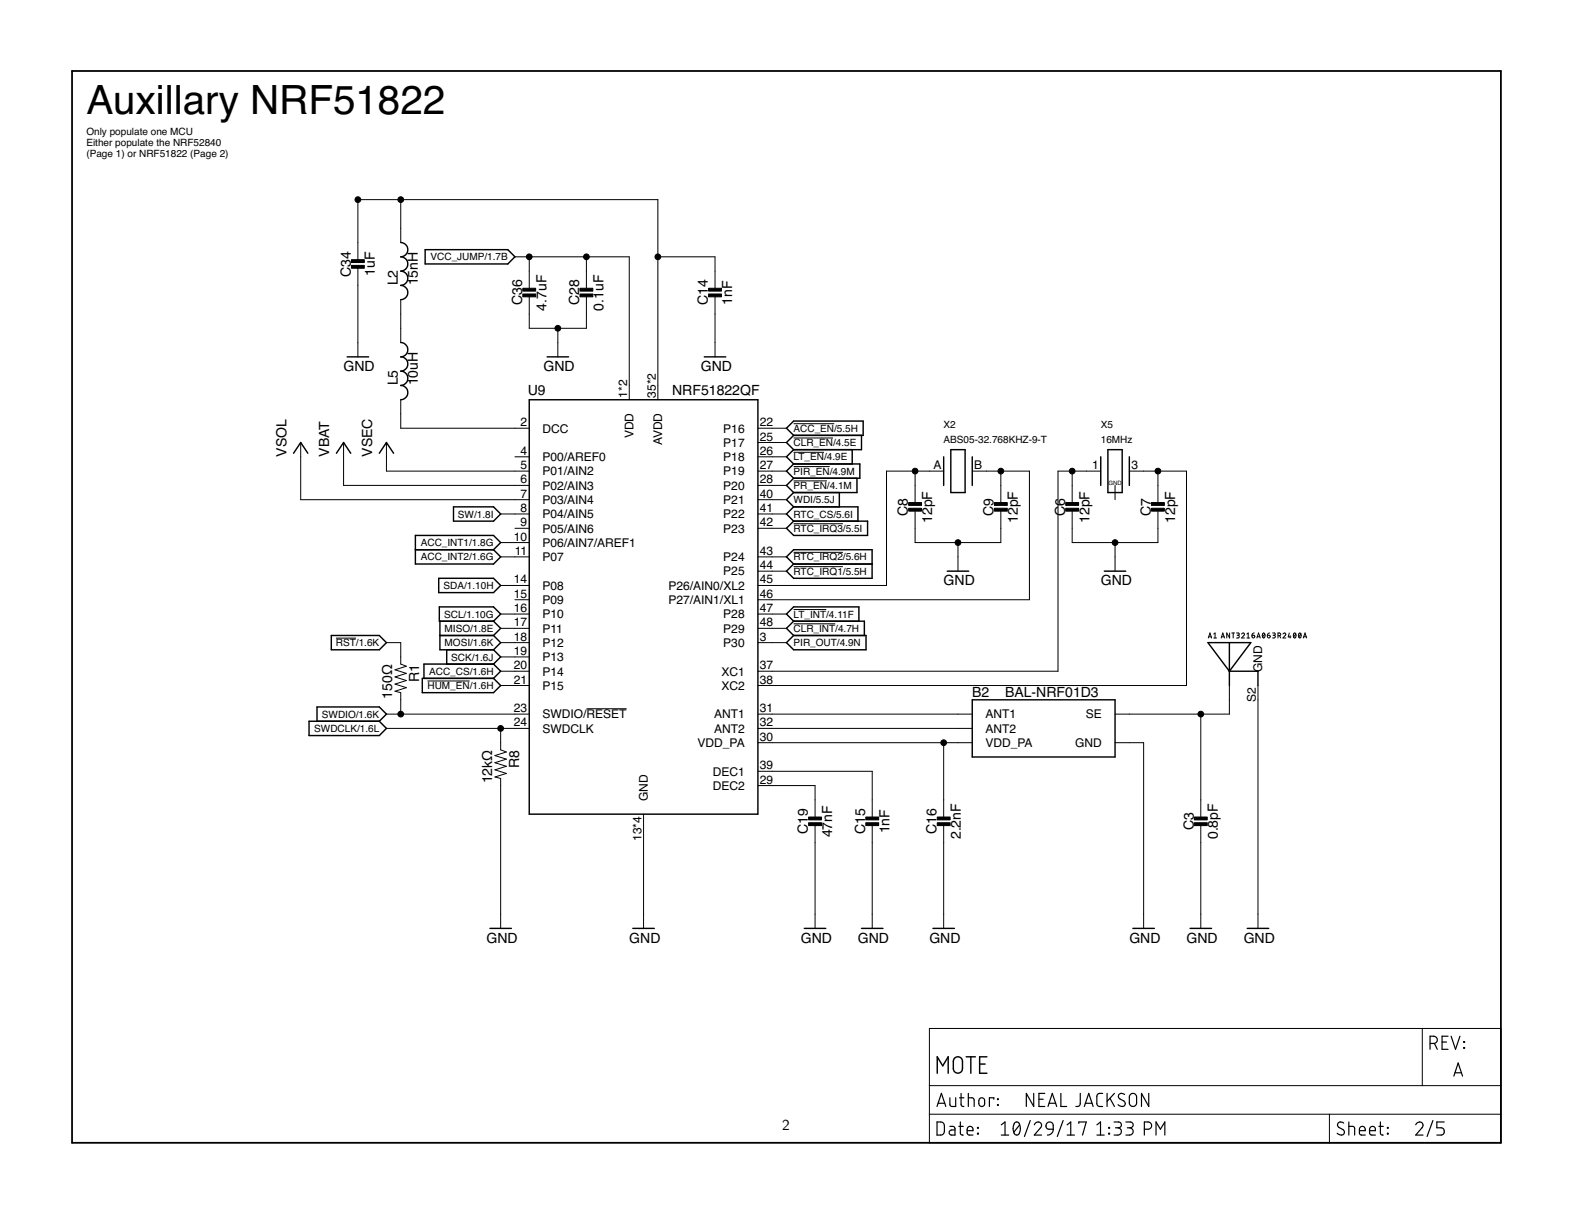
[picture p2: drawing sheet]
<svg xmlns="http://www.w3.org/2000/svg" width="279mm" height="216mm" viewBox="0 0 279 216" stroke-linecap="round" stroke-linejoin="round" font-family="sans-serif">
<g fill="none" stroke="#000" stroke-width=".18">
<path d="M71.2 35.5v7.6M63.6 46.1v-10.6h53.3v35.5M63.6 47.4v16M71.2 53.3v7.6M91.5 45.6h20.3v25.4M94.1 52.5v5.8h10.1v-5.8M94.1 45.6v5.6M99.1 58.3v5.1M104.2 45.6v5.6M116.9 45.6h10.2v5.6M127.1 52.5v10.9M53.4 78.6v10.2h40.7"/>
<path d="M61.1 78.6v7.7h33M68.7 78.6v5.1h25.4M71.2 71v5.1h22.9M134.7 76.1h5.1M134.7 78.6h5.1M141.1 77.8h7M141.1 75.3h7.2M89 91.3h5.1M89 96.4h5.1M89 99h5.1M91.5 81.2h2.6M91.5 93.9h2.6"/>
<path d="M134.7 81.2h5.1M134.7 83.7h5.1M134.7 86.3h5.1M134.7 88.8h5.1M134.7 91.3h5.1M134.7 93.9h5.1M134.7 99h5.1M141.1 80.4h5.4M141.1 82.9h6.4M141.1 85.4h5.9M141.1 98.1h8.7M141.1 93.1h8.7"/>
<path d="M162.6 90.6v5.8h15.3v-5.8M162.6 83.7v5.6M167.7 83.7h-10.1v20.3h-22.9M170.3 96.4v5.1M172.8 83.7h10.2v22.9h-48.3M177.9 83.7v5.6M190.6 90.6v5.8h15.2v-5.8M190.6 83.7v5.6M195.6 83.7h-7.6v35.6h-53.3M198.2 86.3v2.5M198.2 96.4v5.1M200.7 83.7h10.2v38.1h-76.2"/>
<path d="M205.8 83.7v5.6M59.7 113.4h3.6M68.7 114.2h2.5v3.8l1 .4-2 .6 2 .7-2 .6 2 .6-2 .7 2 .6-2 .6 1 .3v3.8M89 119.3h5.1M89 104h5.1M89 109.1h5.1M89 111.7h5.1M89 114.2h5.1M89 116.7h5.1M91.5 106.6h2.6M134.7 109.1h5.1M134.7 111.7h5.1"/>
<path d="M134.7 114.2h5.1M134.7 101.5h5.1M141.1 100.7h8.7M141.1 108.3h5.8M141.1 110.8h7.4M214.8 113.4l.3-.9 .2 .9M214.8 113.2h.5M215.7 113.4h.5M215.7 112.7l.3-.2v.9M217 113.4l.3-.9 .3 .9M217.1 113.2h.5M218.5 112.5v.9l-.5-.9v.9"/>
<path d="M218.9 112.5h.5M219.2 112.5v.9M219.8 112.5h.4l.1 .2-.1 .1-.3 .1M220 112.9l.2 .1v.3l-.4 .1M220.7 112.7a.25 .25 0 0 1 .3-.2 .25 .25 0 0 1 .1 .4l-.4 .5h.5M221.6 113.4h.5M221.6 112.7l.2-.2v.9M222.5 112.9h.3a.24 .24 0 0 1 .2 .3 .24 .24 0 0 1-.3 .2 .24 .24 0 0 1-.2-.3zM222.9 112.5a.37 .37 0 0 0-.4 .4M223.4 113.4l.3-.9 .3 .9M223.5 113.2h.4M224.5 112.5a.4 .4 0 0 1 .4 .4 .4 .4 0 0 1-.4 .4l-.2-.4z"/>
<path d="M224.8 112.7l-.4 .5M225.3 112.9h.3a.25 .25 0 0 1 .2 .3 .25 .25 0 0 1-.3 .2 .25 .25 0 0 1-.2-.3zM225.7 112.5l-.3 .1-.1 .3M226.2 112.5h.4l.1 .2-.1 .1-.3 .1M226.4 112.9l.2 .1 .1 .2-.2 .1-.3 .1M227.1 113l.5-.1v-.3l-.5-.1v.9M227.4 113l.2 .4M228 112.7a.25 .25 0 0 1 .4-.2 .25 .25 0 0 1 .1 .4l-.5 .5h.5M229.2 112.5l-.2 .7h.4M229.3 113v.4M230 112.5a.4 .4 0 0 1 .4 .4 .4 .4 0 0 1-.4 .4l-.1-.4zM230.3 112.7l-.4 .5"/>
<path d="M230.9 112.5a.41 .41 0 0 1 .4 .4 .41 .41 0 0 1-.4 .4l-.1-.4zM231.2 112.7l-.4 .5M231.6 113.4l.3-.9 .3 .9M231.7 113.2h.5M68.7 126.9h25.4M68.7 129.4h25.4M76 121h7.5M89 121.8h5.1M89 129.4v3.8l1 .4-2 .7 2 .6-2 .6 2 .7-2 .6 2 .6-2 .7 1 .2v26.7M104.2 125.9h7.2M134.7 126.9h38.1M134.7 129.4h38.1"/>
<path d="M134.7 137.1h20.3v8.1M134.7 139.6h10.2v5.6M134.7 132h38.1M167.7 132v13.2M198.2 132h5.1v33M213.4 126.9v18.3M218.5 121.8v5.1h-20.3M223.6 121.8v43.2M114.4 144.7v20.3M144.9 146.5v18.5M155 146.5v18.5M167.7 146.5v18.5"/>
<path d="M213.4 146.5v18.5M165.2 182.8h101.6v20.3h-101.6zM165.2 198h101.6M165.2 192.9h101.6M236.3 198v5.1M252.8 182.8v10.1"/>
</g>
<g fill="none" stroke="#000" stroke-width=".25">
<path d="M71.2 43.1a1.27 1.27 0 0 1 1.3 1.3 1.27 1.27 0 0 1-1.3 1.2 1.27 1.27 0 0 1 1.3 1.3 1.27 1.27 0 0 1-1.3 1.3 1.27 1.27 0 0 1 1.3 1.2 1.27 1.27 0 0 1-1.3 1.3 1.27 1.27 0 0 1 1.3 1.3 1.27 1.27 0 0 1-1.3 1.3M75.6 44.4h14.7l1.2 1.2-1.2 1.3h-14.7zM61.7 63.4h3.8M71.2 60.9a1.27 1.27 0 0 1 1.3 1.2 1.27 1.27 0 0 1-1.3 1.3 1.27 1.27 0 0 1 1.3 1.3 1.27 1.27 0 0 1-1.3 1.3 1.27 1.27 0 0 1 1.3 1.2 1.27 1.27 0 0 1-1.3 1.3 1.27 1.27 0 0 1 1.3 1.3 1.27 1.27 0 0 1-1.3 1.2M94.1 71h40.6v73.7h-40.6zM97.2 63.4h3.8M125.2 63.4h3.8M139.8 76.1l1.3-1.3h12.3v2.6h-12.3zM141.1 79.9l-1.3 1.3 1.3 1.2M141.1 77.4l-1.3 1.2 1.3 1.3M151.5 79.9v2.5M153.1 77.4v2.5h-12"/>
<path d="M169 79.9h2.5v7.6h-2.5zM196.9 79.9h2.6v7.6h-2.6zM52.2 80.5l1.2-1.9 1.3 1.9M59.8 80.5l1.3-1.9 1.2 1.9M67.4 80.5l1.3-1.9 1.3 1.9M73.8 95.1h13.9l1.3 1.3-1.3 1.3 1.3 1.3-1.3 1.2h-13.9zM73.8 97.7h13.9M80.6 90.1h7.1l1.3 1.2-1.3 1.3h-7.1zM139.8 99l1.3-1.3h13.9v5.1h-13.9l-1.3-1.3 1.3-1.3zM141.1 92.6h13.1v2.5h-13.1l-1.3-1.2zM141.1 90.1h11.4v2.5M141.1 90.1l-1.3 1.2 1.3 1.3"/>
<path d="M141.1 82.4h11.7v2.6h-11.7M141.1 82.4l-1.3 1.3 1.3 1.3M141.1 85l-1.3 1.3 1.3 1.2M141.1 87.5l-1.3 1.3 1.3 1.3M149.2 87.5v2.6M152.3 85v2.5h-11.2M167.7 81.2v5.1M172.8 81.2v5.1M195.6 81.2v5.1M200.7 81.2v5.1M58.9 112.9h8.5l1.3 1.3-1.3 1.3h-8.5zM78 102.8h9.7l1.3 1.2-1.3 1.3h-9.7z"/>
<path d="M78.1 107.8h9.6l1.3 1.3-1.3 1.3h-9.6zM78.2 112.9h9.5M78.2 110.4v5.1h9.5M79.4 115.5v2.5M87.7 110.4l1.3 1.3-1.3 1.2M87.7 112.9l1.3 1.3-1.3 1.3M87.7 115.5l1.3 1.2-1.3 1.3M87.7 118h-12.3v2.5M87.7 118l1.3 1.3-1.3 1.2M141.1 110.4h12.5v2.5M141.1 110.4l-1.3-1.3 1.3-1.3h11.6v2.6M141.1 112.9h12.8v2.6h-12.8l-1.3-1.3z"/>
<path d="M141.1 100.2h13.9M141.1 110.4l-1.3 1.3 1.3 1.2M168.4 101.5h3.8M196.3 101.5h3.8M214.7 114.2h7.6l-3.8 5.1zM218.5 114.2v7.6M218.5 119.3h5.1v2.5M54.9 128.2h12.5l1.3 1.2-1.3 1.3h-12.5zM56.3 128.2v-2.6h11.1l1.3 1.3-1.3 1.3M75.1 120.5h12.6l1.3 1.3-1.3 1.3h-12.6zM172.8 124.4h25.4v10.1h-25.4zM87.1 165h3.8"/>
<path d="M112.5 165h3.8M143 165h3.8M153.1 165h3.8M165.8 165h3.8M201.4 165h3.8M211.5 165h3.8M221.7 165h3.8M166.6 190.7v-2.9l1 1.6 .9-1.6v2.9M169.7 188a.82 .82 0 0 1 .9-.1 .82 .82 0 0 1 .5 .7v1.3a.81 .81 0 0 1-.8 .8 .81 .81 0 0 1-.9-.8v-1.3zM171.7 187.8h1.7M172.6 187.8v2.9M174.1 189.1h1"/>
<path d="M175.4 187.8h-1.3v2.9h1.3"/>
</g>
<path d="M12.8 12.6h254v190.5h-254z" fill="none" stroke="#000" stroke-width=".32"/>
<g fill="none" stroke="#000" stroke-width=".21">
<path d="M166.5 199.4h.9l.4 .4 .1 1.3-.2 .3-.3 .3h-.9zM166.5 196.6l.8-2.3 .8 2.3M166.8 196h1.1M168.8 195.1v1.3l.4 .2h.7v-1.5M170.5 195.1h.8M170.7 199.4v2.1l.2 .2h.3M170.8 194.3v2.1l.2 .2h.3M172.1 195.1l.9 .1 .1 .3v1.1M172.1 194.3v2.3M174.1 195.2l.5-.1a.47 .47 0 0 1 .4 .5v.5a.52 .52 0 0 1-.5 .5 .52 .52 0 0 1-.5-.5zM176.6 195.3v-.2h-.7v1.5M177.3 195.3h.1v.1h-.1z"/>
<path d="M177.3 196.3h.1v.1h-.1zM178 199.9l.6-.5v2.3M180.4 199.5a.65 .65 0 0 1 .7 0 .65 .65 0 0 1 .2 .7 1.1 1.1 0 0 1-.6 1.5 1.08 1.08 0 0 1-.6-1.5zM181.2 199.9l-1 1.3M183.1 199.1l-1 2.9M183.7 194.3v2.3l-1.3-2.3v2.3M183.8 199.9a.64 .64 0 0 1 .9-.5 .64 .64 0 0 1 .2 1l-1.1 1.3h1.3M184.7 195.3h.7M185.7 194.3h-1v2.3h1M186 199.6a.64 .64 0 0 1 .8-.2 .64 .64 0 0 1 .4 .6v.7h-.8a.62 .62 0 0 1-.5-.4 .62 .62 0 0 1 .1-.7zM186.3 196.6l.7-2.3 .8 2.3M186.5 196h1.1"/>
<path d="M188.6 194.3v2.3h1M189 199.1l-1.1 2.9M189.7 199.9l.6-.5v2.3M191.7 199.6v-.2h1.4l-.7 2.3M192 194.3v2l-.2 .2-.6 .1M192.7 196.6l.8-2.3 .8 2.3M192.9 196h1.2M195 199.9l.6-.5v2.3M196 194.3h-.5a.51 .51 0 0 0-.6 .5l.1 1.5 .3 .3h.7M196.8 194.3v2.3M197.3 195.2l.8 1.4M198 199.4h.8a.52 .52 0 0 1 .5 .5 .52 .52 0 0 1-.5 .5h-.5"/>
<path d="M198.1 194.3l-1.3 1.4M199.9 194.5a.58 .58 0 0 0-.9-.1 .58 .58 0 0 0 0 .9l.7 .3a.59 .59 0 0 1 .1 .9 .59 .59 0 0 1-.9 0l-.2-.2M200.1 199.4h.8a.52 .52 0 0 1 .5 .5 .52 .52 0 0 1-.5 .5h-.5M200.9 194.6a.64 .64 0 0 1 .7-.3 .64 .64 0 0 1 .4 .6v1.1a.65 .65 0 0 1-.6 .6 .65 .65 0 0 1-.7-.6v-1.1zM204.2 194.3v2.3l-1.3-2.3v2.3M238.8 199.6a.58 .58 0 0 0-.9-.1 .58 .58 0 0 0 .1 .8l.7 .4a.54 .54 0 0 1 .2 .8 .54 .54 0 0 1-.8 .2l-.4-.3M239.7 199.4v2.3M245.3 199.4l.1 2.1 .2 .2h.3M251.6 199.9a.64 .64 0 0 1 .9-.5 .64 .64 0 0 1 .2 1l-1.1 1.3h1.3M254.2 185.4h.6a.65 .65 0 0 0 .7-.6 .65 .65 0 0 0-.7-.7h-.6v2.4M254.7 199.1l-1.1 2.9M255 185.4l.5 1.1"/>
<path d="M256.3 185.2h.8M256.7 199.4h-1.3v1h.8a.66 .66 0 0 1 .5 .7 .66 .66 0 0 1-.5 .6h-.8M257.4 184.1h-1.1v2.4h1.1M257.9 184.1l.8 2.4 .8-2.4M258.4 191.2l.8-2.3 .7 2.3M258.6 190.6h1.2M260.2 185.1h.1v.1h-.1zM260.2 186.1h.1v.2h-.1zM168.8 200.2h.7l.2 .3v1.2h-.6a.46 .46 0 0 1-.4-.5 .46 .46 0 0 1 .4-.4h.6M170.4 200.2h.8M171.9 200.9h1a.54 .54 0 0 0-.3-.7 .54 .54 0 0 0-.7 .5l.1 .9 .9 .1M173.7 200.3h.2v.2h-.2z"/>
<path d="M173.7 201.4h.2v.1h-.2zM178 201.7h1.3M187.2 200.7a1.01 1.01 0 0 1-1 1M189.7 201.7h1.3M195 201.7h1.3M197.1 201.4h.1v.1h-.1zM197.1 200.3h.1v.2h-.1zM198.7 200.4a.65 .65 0 0 1 .6 .7 .65 .65 0 0 1-.6 .6h-.7M200.7 200.4a.65 .65 0 0 1 .7 .7 .65 .65 0 0 1-.7 .6h-.6M203.4 200.7h.6a.65 .65 0 0 0 .7-.7 .65 .65 0 0 0-.7-.6h-.6v2.3M205.5 201.7v-2.3l.7 1.3 .8-1.3v2.3M239.7 200.2l1 .1 .1 1.4"/>
<path d="M241.6 200.9h1.1a.54 .54 0 0 0-.4-.7 .54 .54 0 0 0-.7 .5l.1 .9 1 .1M243.4 200.9h1.1a.54 .54 0 0 0-.4-.7 .54 .54 0 0 0-.7 .5l.1 .9 1 .1M245.1 200.2h.8M246.6 201.4h.1v.1h-.1zM246.6 200.3h.1v.2h-.1z"/>
</g>
<g fill="#000" stroke="#000" stroke-width=".18">
<path d="M62.5 46.1h2.2v.6h-2.2zM62.5 47.2h2.2v.5h-2.2zM92.9 51.2h2.3v.5h-2.3zM92.9 52.2h2.3v.5h-2.3zM103.1 51.2h2.3v.5h-2.3zM103.1 52.2h2.3v.5h-2.3zM125.9 51.2h2.3v.5h-2.3zM125.9 52.2h2.3v.5h-2.3zM161.5 89.3h2.3v.5h-2.3zM161.5 90.3h2.3v.5h-2.3zM176.7 89.3h2.3v.5h-2.3zM176.7 90.3h2.3v.5h-2.3z"/>
<path d="M189.4 89.3h2.3v.5h-2.3zM189.4 90.3h2.3v.5h-2.3zM204.7 89.3h2.2v.5h-2.2zM204.7 90.3h2.2v.5h-2.2zM143.7 145.2h2.3v.5h-2.3zM143.7 146.2h2.3v.5h-2.3zM153.9 145.2h2.3v.5h-2.3zM153.9 146.2h2.3v.5h-2.3zM166.6 145.2h2.3v.5h-2.3zM166.6 146.2h2.3v.5h-2.3zM212.3 145.2h2.3v.5h-2.3zM212.3 146.2h2.3v.5h-2.3z"/>
</g>
<g fill="#000" stroke="#000" stroke-width=".18">
<circle cx="63.6" cy="35.5" r=".51"/>
<circle cx="71.2" cy="35.5" r=".51"/>
<circle cx="94.1" cy="45.6" r=".51"/>
<circle cx="99.1" cy="58.3" r=".51"/>
<circle cx="104.2" cy="45.6" r=".51"/>
<circle cx="116.9" cy="45.6" r=".51"/>
<circle cx="162.6" cy="83.7" r=".51"/>
<circle cx="170.3" cy="96.4" r=".51"/>
<circle cx="177.9" cy="83.7" r=".51"/>
<circle cx="190.6" cy="83.7" r=".51"/>
<circle cx="198.2" cy="96.4" r=".51"/>
<circle cx="205.8" cy="83.7" r=".51"/>
<circle cx="71.2" cy="126.9" r=".51"/>
<circle cx="89" cy="129.4" r=".51"/>
<circle cx="167.7" cy="132" r=".51"/>
<circle cx="213.4" cy="126.9" r=".51"/>
</g>
<text font-size="7.2" x="15.3" y="20.2">Auxillary NRF51822</text>
<text font-size="2.7" x="139" y="200.9">2</text>
<g font-size="2.5">
<text x="62.3" y="49.2" transform="rotate(-90 62.3 49.2)">C34</text>
<text x="66.6" y="49.1" transform="rotate(-90 66.6 49.1)">1uF</text>
<text x="70.7" y="50.7" transform="rotate(-90 70.7 50.7)">L2</text>
<text x="74.3" y="50.7" transform="rotate(-90 74.3 50.7)">15nH</text>
<text x="92.8" y="54.3" transform="rotate(-90 92.8 54.3)">C36</text>
<text x="97.1" y="55.2" transform="rotate(-90 97.1 55.2)">4.7uF</text>
<text x="103" y="54.3" transform="rotate(-90 103 54.3)">C28</text>
<text x="107.3" y="55.2" transform="rotate(-90 107.3 55.2)">0.1uF</text>
<text x="125.8" y="54.3" transform="rotate(-90 125.8 54.3)">C14</text>
<text x="130.1" y="54.1" transform="rotate(-90 130.1 54.1)">1nF</text>
<text x="61.1" y="65.9">GND</text>
<text x="96.6" y="65.9">GND</text>
<text x="124.5" y="65.9">GND</text>
<text x="70.7" y="68.5" transform="rotate(-90 70.7 68.5)">L5</text>
<text x="74.3" y="68.5" transform="rotate(-90 74.3 68.5)">10uH</text>
<text x="93.8" y="70.3">U9</text>
<text x="119.5" y="70.3">NRF51822QF</text>
<text x="50.9" y="81.2" transform="rotate(-90 50.9 81.2)">VSOL</text>
<text x="58.5" y="81.2" transform="rotate(-90 58.5 81.2)">VBAT</text>
<text x="66.1" y="81.2" transform="rotate(-90 66.1 81.2)">VSEC</text>
<text x="161.4" y="91.7" transform="rotate(-90 161.4 91.7)">C8</text>
<text x="165.7" y="92.9" transform="rotate(-90 165.7 92.9)">12pF</text>
<text x="176.6" y="91.7" transform="rotate(-90 176.6 91.7)">C9</text>
<text x="180.9" y="92.9" transform="rotate(-90 180.9 92.9)">12pF</text>
<text x="189.3" y="91.7" transform="rotate(-90 189.3 91.7)">C6</text>
<text x="193.6" y="92.9" transform="rotate(-90 193.6 92.9)">12pF</text>
<text x="204.5" y="91.7" transform="rotate(-90 204.5 91.7)">C7</text>
<text x="208.9" y="92.9" transform="rotate(-90 208.9 92.9)">12pF</text>
<text x="167.7" y="104">GND</text>
<text x="195.7" y="104">GND</text>
<text x="69.7" y="124.1" transform="rotate(-90 69.7 124.1)">150Ω</text>
<text x="74.5" y="121.2" transform="rotate(-90 74.5 121.2)">R1</text>
<text x="172.8" y="123.8">B2</text>
<text x="178.6" y="123.8">BAL-NRF01D3</text>
<text x="92.3" y="136.4" transform="rotate(-90 92.3 136.4)">R8</text>
<text x="87.5" y="139.2" transform="rotate(-90 87.5 139.2)">12kΩ</text>
<text x="143.6" y="148.2" transform="rotate(-90 143.6 148.2)">C19</text>
<text x="147.9" y="148.8" transform="rotate(-90 147.9 148.8)">47nF</text>
<text x="153.8" y="148.2" transform="rotate(-90 153.8 148.2)">C15</text>
<text x="158.1" y="148.1" transform="rotate(-90 158.1 148.1)">1nF</text>
<text x="166.4" y="148.2" transform="rotate(-90 166.4 148.2)">C16</text>
<text x="170.8" y="149.1" transform="rotate(-90 170.8 149.1)">2.2nF</text>
<text x="212.2" y="147.5" transform="rotate(-90 212.2 147.5)">C3</text>
<text x="216.5" y="149.1" transform="rotate(-90 216.5 149.1)">0.8pF</text>
<text x="86.5" y="167.5">GND</text>
<text x="111.8" y="167.5">GND</text>
<text x="142.3" y="167.5">GND</text>
<text x="152.5" y="167.5">GND</text>
<text x="165.2" y="167.5">GND</text>
<text x="200.7" y="167.5">GND</text>
<text x="210.9" y="167.5">GND</text>
<text x="221" y="167.5">GND</text>
</g>
<g font-size="2.1">
<text x="111.5" y="70.7" transform="rotate(-90 111.5 70.7)">1*2</text>
<text x="116.6" y="70.7" transform="rotate(-90 116.6 70.7)">35*2</text>
<text x="92.5" y="75.7">2</text>
<text x="96.4" y="76.9">DCC</text>
<text x="112.6" y="77.9" transform="rotate(-90 112.6 77.9)">VDD</text>
<text x="128.6" y="76.9">P16</text>
<text x="135.1" y="75.7">22</text>
<text x="92.5" y="80.8">4</text>
<text x="92.5" y="83.4">5</text>
<text x="96.4" y="81.9">P00/AREF0</text>
<text x="117.7" y="79.1" transform="rotate(-90 117.7 79.1)">AVDD</text>
<text x="128.6" y="79.4">P17</text>
<text x="128.6" y="81.9">P18</text>
<text x="135.1" y="78.3">25</text>
<text x="135.1" y="80.8">26</text>
<text x="135.1" y="83.4">27</text>
<text x="165.9" y="83.4">A</text>
<text x="173.2" y="83.4">B</text>
<text x="194.1" y="83.4">1</text>
<text x="201.1" y="83.4">3</text>
<text x="92.5" y="85.9">6</text>
<text x="92.5" y="88.4">7</text>
<text x="96.4" y="84.5">P01/AIN2</text>
<text x="96.4" y="87">P02/AIN3</text>
<text x="96.4" y="89.6">P03/AIN4</text>
<text x="128.6" y="84.5">P19</text>
<text x="128.6" y="87">P20</text>
<text x="128.6" y="89.6">P21</text>
<text x="135.1" y="85.9">28</text>
<text x="135.1" y="88.4">40</text>
<text x="92.5" y="91">8</text>
<text x="92.5" y="93.5">9</text>
<text x="96.4" y="92.1">P04/AIN5</text>
<text x="96.4" y="94.6">P05/AIN6</text>
<text x="128.6" y="92.1">P22</text>
<text x="128.6" y="94.6">P23</text>
<text x="135.1" y="91">41</text>
<text x="135.1" y="93.5">42</text>
<text x="91.3" y="96.1">10</text>
<text x="91.5" y="98.6">11</text>
<text x="96.4" y="97.2">P06/AIN7/AREF1</text>
<text x="96.4" y="99.7">P07</text>
<text x="128.6" y="99.7">P24</text>
<text x="135.1" y="98.6">43</text>
<text x="135.1" y="101.1">44</text>
<text x="91.3" y="103.7">14</text>
<text x="91.3" y="106.2">15</text>
<text x="96.4" y="104.8">P08</text>
<text x="96.4" y="107.3">P09</text>
<text x="118.8" y="104.8">P26/AIN0/XL2</text>
<text x="118.8" y="107.3">P27/AIN1/XL1</text>
<text x="128.6" y="102.3">P25</text>
<text x="135.1" y="103.7">45</text>
<text x="135.1" y="106.2">46</text>
<text x="91.3" y="108.8">16</text>
<text x="91.3" y="111.3">17</text>
<text x="91.3" y="113.8">18</text>
<text x="96.4" y="109.9">P10</text>
<text x="96.4" y="112.4">P11</text>
<text x="128.6" y="109.9">P28</text>
<text x="128.6" y="112.4">P29</text>
<text x="135.1" y="108.8">47</text>
<text x="135.1" y="111.3">48</text>
<text x="135.1" y="113.8">3</text>
<text x="91.3" y="116.4">19</text>
<text x="91.3" y="118.9">20</text>
<text x="96.4" y="115">P12</text>
<text x="96.4" y="117.5">P13</text>
<text x="128.6" y="115">P30</text>
<text x="135.1" y="118.9">37</text>
<text x="224.3" y="119.5" transform="rotate(-90 224.3 119.5)">GND</text>
<text x="91.3" y="121.5">21</text>
<text x="96.4" y="120">P14</text>
<text x="96.4" y="122.6">P15</text>
<text x="128.2" y="120">XC1</text>
<text x="128.2" y="122.6">XC2</text>
<text x="135.1" y="121.5">38</text>
<text x="223.2" y="124.8" transform="rotate(-90 223.2 124.8)">S2</text>
<text x="91.3" y="126.5">23</text>
<text x="91.3" y="129.1">24</text>
<text x="96.4" y="127.7">SWDIO/RESET</text>
<text x="96.4" y="130.2">SWDCLK</text>
<text x="126.9" y="127.7">ANT1</text>
<text x="126.9" y="130.2">ANT2</text>
<text x="135.1" y="126.5">31</text>
<text x="135.1" y="129.1">32</text>
<text x="135.1" y="131.6">30</text>
<text x="175.1" y="127.7">ANT1</text>
<text x="175.1" y="130.2">ANT2</text>
<text x="193" y="127.7">SE</text>
<text x="124" y="132.7">VDD_PA</text>
<text x="126.7" y="137.8">DEC1</text>
<text x="135.1" y="136.7">39</text>
<text x="175.1" y="132.7">VDD_PA</text>
<text x="191.1" y="132.7">GND</text>
<text x="115.1" y="142.3" transform="rotate(-90 115.1 142.3)">GND</text>
<text x="126.7" y="140.4">DEC2</text>
<text x="135.1" y="139.2">29</text>
<text x="114" y="149.4" transform="rotate(-90 114 149.4)">13*4</text>
</g>
<g font-size="1.8">
<text x="15.3" y="24">Only populate one MCU</text>
<text x="15.3" y="26">Either populate the NRF52840</text>
<text x="15.3" y="27.9">(Page 1) or NRF51822 (Page 2)</text>
<text x="76.5" y="46.3">VCC_JUMP/1.7B</text>
<text x="141.1" y="76.7">ACC_EN/5.5H</text>
<text x="167.7" y="76.1">X2</text>
<text x="195.7" y="76.1">X5</text>
<text x="141.1" y="81.8">LT_EN/4.9E</text>
<text x="141.1" y="79.3">CLR_EN/4.5E</text>
<text x="167.7" y="78.6">ABS05-32.768KHZ-9-T</text>
<text x="195.7" y="78.6">16MHz</text>
<text x="141.1" y="84.4">PIR_EN/4.9M</text>
<text x="141.1" y="86.9">PR_EN/4.1M</text>
<text x="141.1" y="89.4">WDI/5.5J</text>
<text x="81.4" y="92">SW/1.8I</text>
<text x="141.1" y="92">RTC_CS/5.6I</text>
<text x="141.1" y="94.5">RTC_IRQ3/5.5I</text>
<text x="74.8" y="97.1">ACC_INT1/1.8G</text>
<text x="74.8" y="99.6">ACC_INT2/1.6G</text>
<text x="141.1" y="99.6">RTC_IRQ2/5.6H</text>
<text x="78.8" y="104.7">SDA/1.10H</text>
<text x="141.1" y="102.1">RTC_IRQ1/5.5H</text>
<text x="78.9" y="109.8">SCL/1.10G</text>
<text x="79" y="112.3">MISO/1.8E</text>
<text x="141.1" y="109.8">LT_INT/4.11F</text>
<text x="141.1" y="112.3">CLR_INT/4.7H</text>
<text x="59.7" y="114.8">RST/1.6K</text>
<text x="76.3" y="119.9">ACC_CS/1.6H</text>
<text x="79" y="114.8">MOSI/1.6K</text>
<text x="80.2" y="117.4">SCK/1.6J</text>
<text x="141.1" y="114.8">PIR_OUT/4.9N</text>
<text x="76" y="122.4">HUM_EN/1.6H</text>
<text x="55.8" y="130.1">SWDCLK/1.6L</text>
<text x="57.2" y="127.5">SWDIO/1.6K</text>
</g>
<text font-size="1.1" x="197" y="86.3">GND</text>
</svg>
